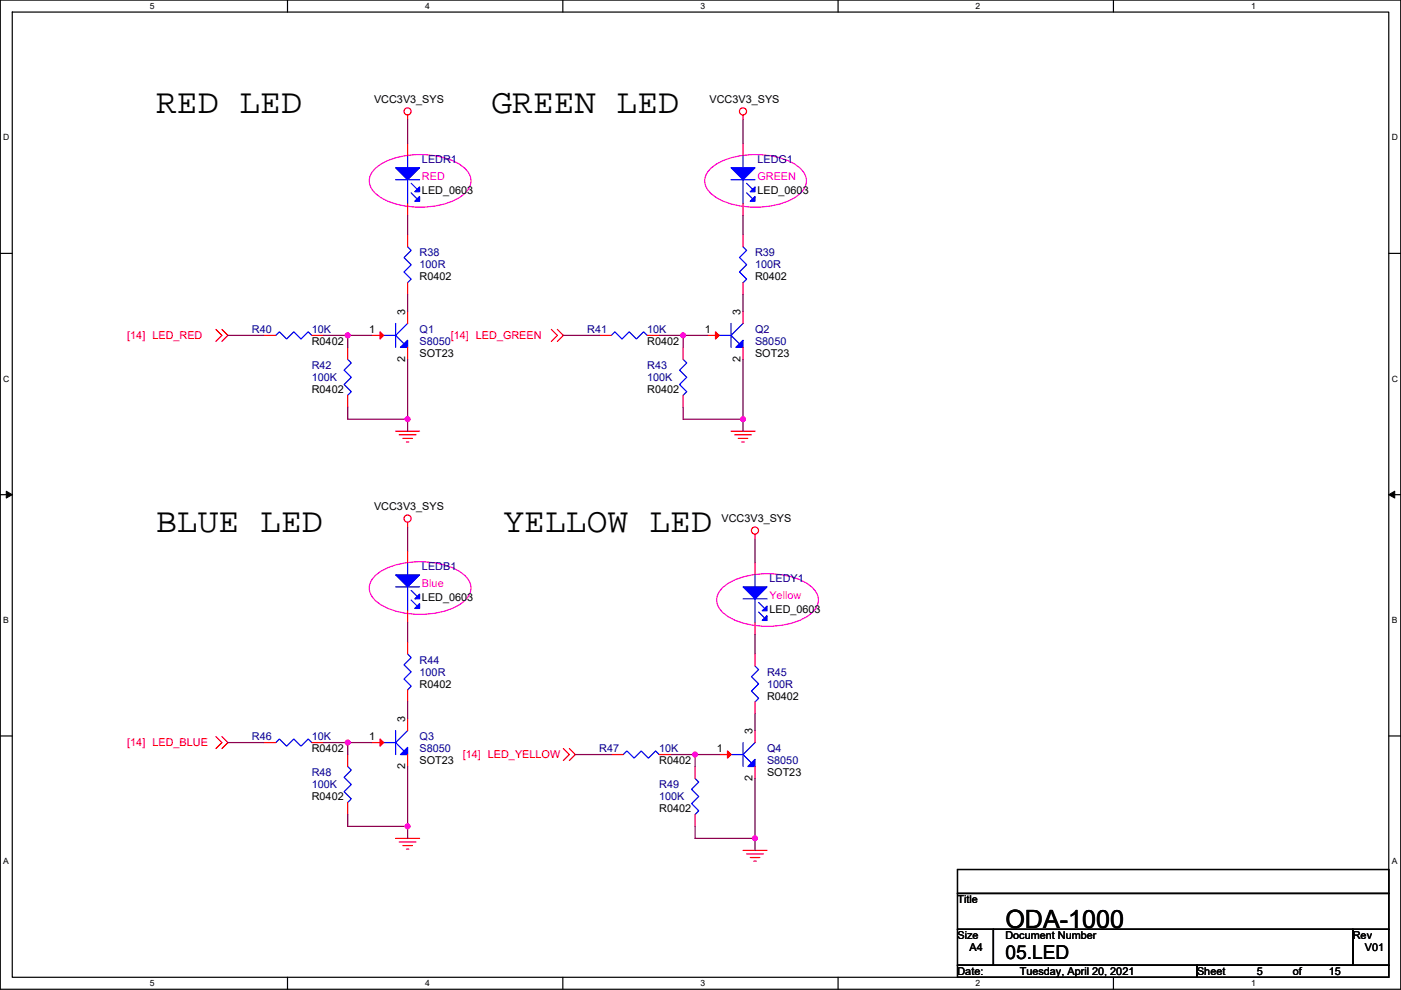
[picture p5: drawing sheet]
<svg xmlns="http://www.w3.org/2000/svg" width="297mm" height="210mm" viewBox="0 0 297 210" stroke-linecap="round" stroke-linejoin="round" font-family="sans-serif">
<path d="M.1 0h296.9v209.8h-296.9zM2.6 2.6h291.8v204.7h-291.8z" fill="none" stroke="#000" stroke-width=".25"/>
<g fill="#fff">
<path d="M31.8 .3h1v2h-1z"/>
<path d="M31.8 207.5h1v2.1h-1z"/>
</g>
<path d="M61 0v2.6M61 207.3v2.5" fill="none" stroke="#000" stroke-width=".25"/>
<g fill="#fff">
<path d="M90.1 .3h1v2h-1z"/>
<path d="M90.1 207.5h1v2.1h-1z"/>
</g>
<path d="M119.3 0v2.6M119.3 207.3v2.5" fill="none" stroke="#000" stroke-width=".25"/>
<g fill="#fff">
<path d="M148.5 .3h1v2h-1z"/>
<path d="M148.5 207.5h1v2.1h-1z"/>
</g>
<path d="M177.7 0v2.6M177.7 207.3v2.5" fill="none" stroke="#000" stroke-width=".25"/>
<g fill="#fff">
<path d="M206.9 .3h1v2h-1z"/>
<path d="M206.9 207.5h1v2.1h-1z"/>
</g>
<path d="M236.1 0v2.6M236.1 207.3v2.5" fill="none" stroke="#000" stroke-width=".25"/>
<g fill="#fff">
<path d="M265.2 .3h1v2h-1z"/>
<path d="M265.2 207.5h1v2.1h-1z"/>
<path d="M.7 28.2h1.3v2h-1.3z"/>
<path d="M295.1 28.2h1.3v2h-1.3z"/>
<path d="M.7 79.3h1.3v2.1h-1.3z"/>
<path d="M295.1 79.3h1.3v2.1h-1.3z"/>
</g>
<path d="M.1 53.7h2.5M294.4 53.7h2.6" fill="none" stroke="#000" stroke-width=".25"/>
<g fill="#fff">
<path d="M.7 130.5h1.2v2h-1.2z"/>
<path d="M295.1 130.5h1.2v2h-1.2z"/>
</g>
<path d="M.1 104.9h2.5M294.4 104.9h2.6" fill="none" stroke="#000" stroke-width=".25"/>
<path d="M1.3 104.2l1.3 .7-1.3 .7zM294.4 104.9l1.3-.7v1.4z" fill="#000" stroke="#000" stroke-width=".21"/>
<g fill="#fff">
<path d="M.7 181.7h1.2v2h-1.2z"/>
<path d="M295.1 181.7h1.2v2h-1.2z"/>
</g>
<path d="M.1 156.1h2.5M294.4 156.1h2.6M203 184.4h91.4v5.1h-91.4zM203 189.5h91.4v7.6h-91.4zM203 197.1h7.6v7.6h-7.6zM210.6 197.1h76.2v7.6h-76.2zM286.8 197.1h7.6v7.6h-7.6zM203 204.7h50.8v2.6h-50.8zM253.8 204.7h40.6v2.6h-40.6z" fill="none" stroke="#000" stroke-width=".25"/>
<path d="M79.8 35.5a16.3 16.3 0 0 1 12.1-2.5 10.2 10.2 0 0 1 7.6 3.9 3.4 3.4 0 0 1-1.1 4.3 16.3 16.3 0 0 1-12.2 2.5 10.1 10.1 0 0 1-7.5-3.9 3.4 3.4 0 0 1 1.1-4.3zM150.9 35.5a16.3 16.3 0 0 1 12.2-2.5 10.2 10.2 0 0 1 7.5 3.9 3.4 3.4 0 0 1-1.1 4.3 16.3 16.3 0 0 1-12.2 2.5 10.1 10.1 0 0 1-7.5-3.9 3.4 3.4 0 0 1 1.1-4.3zM79.8 121.9a16.3 16.3 0 0 1 12.1-2.6 10.2 10.2 0 0 1 7.6 3.9 3.4 3.4 0 0 1-1.1 4.3 16.3 16.3 0 0 1-12.2 2.6 10.1 10.1 0 0 1-7.5-3.9 3.4 3.4 0 0 1 1.1-4.3zM153.4 124.4a16.3 16.3 0 0 1 12.2-2.5 10.2 10.2 0 0 1 7.5 3.9 3.4 3.4 0 0 1-1.1 4.3 16.3 16.3 0 0 1-12.1 2.5 10.1 10.1 0 0 1-7.6-3.9 3.4 3.4 0 0 1 1.1-4.3z" fill="none" stroke="#f0f" stroke-width=".25"/>
<g fill="none" stroke="#f00" stroke-width=".25">
<path d="M86.4 24.4v1M86.4 30.5v2.5M157.5 24.4v1M157.5 30.5v2.5M86.4 43.2v2.5M86.4 60v2.5M86.4 49.8v2.5M157.5 43.2v2.5M157.5 60v2.5M157.5 49.8v2.5M45.8 69.9l1.3 1.2-1.3 1.3M47.1 69.9l1.2 1.2-1.2 1.3"/>
<path d="M55.9 71.1h2.6M66.1 71.1h2.5M73.7 73.7v2.5M78.8 71.1h2.5M86.4 73.7v2.5M86.4 66.1v2.5M116.9 69.9l1.3 1.2-1.3 1.3M118.2 69.9l1.2 1.2-1.2 1.3M127.1 71.1h2.5M137.2 71.1h2.6M144.8 73.7v2.5M149.9 71.1h2.6"/>
<path d="M157.5 73.7v2.5M157.5 66.1v2.5M73.7 83.8v2.6M83.9 91.5h5.1M84.6 92.2h3.6M85.4 93h2M86.2 93.7h.5M144.8 83.8v2.6M155 91.5h5.1M155.8 92.2h3.5M156.5 93h2.1M157.3 93.7h.5"/>
<path d="M86.4 116.9v2.5M86.4 110.8v1M160.1 113.3v1M160.1 119.4v2.5M86.4 136.2v2.5M86.4 129.6v2.5M160.1 132.1v2.5M160.1 138.7v2.5M45.8 156.2l1.3 1.3-1.3 1.3M47.1 156.2l1.2 1.3-1.2 1.3M55.9 157.5h2.6M66.1 157.5h2.5"/>
<path d="M78.8 157.5h2.5M86.4 146.3v2.6M86.4 152.4v2.6M119.4 158.8l1.3 1.2-1.3 1.3M120.7 158.8l1.3 1.2-1.3 1.3M160.1 155v2.5M160.1 148.9v2.5M73.7 160v2.6M73.7 170.2v2.5M83.9 177.8h5.1M84.6 178.6h3.6M85.4 179.3h2"/>
<path d="M86.4 160v2.6M129.6 160h2.5M139.8 160h2.5M147.4 162.6v2.5M147.4 172.7v2.6M152.5 160h2.5M160.1 162.6v2.5M86.2 180.1h.5M157.5 180.4h5.1M158.3 181.1h3.6M159.1 181.9h2M159.8 182.6h.5"/>
<circle cx="86.4" cy="23.6" r=".76"/>
<circle cx="157.5" cy="23.6" r=".76"/>
<circle cx="86.4" cy="110" r=".76"/>
<circle cx="160.1" cy="112.5" r=".76"/>
</g>
<g fill="#00f" stroke="#00f" stroke-width=".25">
<path d="M155 35.6h5.1l-2.6 2.5z" fill-rule="evenodd"/>
<path d="M160.1 39.6v1.1h-1z" fill-rule="evenodd"/>
<path d="M159.1 42.7l1-1v1z" fill-rule="evenodd"/>
<path d="M157.5 124.5h5.1l-2.5 2.5z" fill-rule="evenodd"/>
<path d="M162.6 128.5v1.1h-1z" fill-rule="evenodd"/>
<path d="M161.6 131.6l1-1v1z" fill-rule="evenodd"/>
<path d="M156.8 72.9l.7-.7v1.5h-1.5z" fill-rule="evenodd"/>
<path d="M83.9 35.6h5.1l-2.6 2.5z" fill-rule="evenodd"/>
<path d="M87.9 40.7l1.1-1.1v1.1z" fill-rule="evenodd"/>
<path d="M87.9 42.7l1.1-1v1z" fill-rule="evenodd"/>
<path d="M159.3 161.8l.8-.7v1.5h-1.5z" fill-rule="evenodd"/>
<path d="M83.9 121.9h5.1l-2.6 2.6z" fill-rule="evenodd"/>
<path d="M89 126v1h-1.1z" fill-rule="evenodd"/>
<path d="M87.9 129.1l1.1-1.1v1.1z" fill-rule="evenodd"/>
<path d="M85.7 72.9l.7-.7v1.5h-1.5z" fill-rule="evenodd"/>
<path d="M85.7 159.3l.7-.8v1.5h-1.5z" fill-rule="evenodd"/>
</g>
<g fill="none" stroke="#00f" stroke-width=".25">
<path d="M83.9 38.1h5.1M86.4 33v2.6M86.4 38.1v5.1M87.2 38.9l1.3 1.3M155 38.1h5.1M157.5 33v2.6M157.5 38.1v5.1M158.3 38.9l1.3 1.3M86.4 52.3l.8 .8-1.5 1.5 1.5 1.6-1.5 1.5 1.5 1.5-.8 .8M87.2 40.9l1.3 1.3M157.5 52.3l.8 .8-1.5 1.5 1.5 1.6-1.5 1.5 1.5 1.5-.8 .8M158.3 40.9l1.3 1.3"/>
<path d="M58.5 71.1l.7-.7 1.6 1.5 1.5-1.5 1.5 1.5 1.5-1.5 .8 .7M73.7 76.2l.8 .8-1.5 1.5 1.5 1.5-1.5 1.6 1.5 1.5-.8 .7M81.3 71.1h2.6M83.9 68.6v5.1M86.4 68.6l-2.5 2.5 1.8 1.8M129.6 71.1l.8-.7 1.5 1.5 1.5-1.5 1.5 1.5 1.6-1.5 .7 .7M144.8 76.2l.8 .8-1.5 1.5 1.5 1.5-1.5 1.6 1.5 1.5-.8 .7M152.5 71.1h2.5M155 68.6v5.1M157.5 68.6l-2.5 2.5 1.8 1.8M86.4 119.4v2.5M83.9 124.5h5.1"/>
<path d="M86.4 138.7l.8 .8-1.5 1.5 1.5 1.5-1.5 1.5 1.5 1.6-.8 .7M86.4 124.5v5.1M87.2 125.2l1.3 1.3M87.2 127.3l1.3 1.2M157.5 127h5.1M160.1 121.9v2.6M160.1 127v5.1M160.8 127.8l1.3 1.3M160.8 129.8l1.3 1.3M58.5 157.5l.7-.8 1.6 1.6 1.5-1.6 1.5 1.6 1.5-1.6 .8 .8M81.3 157.5h2.6M83.9 155v5"/>
<path d="M86.4 155l-2.5 2.5 1.8 1.8M157.5 157.5v5.1M160.1 157.5l-2.6 2.5 1.8 1.8M160.1 141.2l.7 .8-1.5 1.5 1.5 1.6-1.5 1.5 1.5 1.5-.7 .8M73.7 162.6l.8 .7-1.5 1.6 1.5 1.5-1.5 1.5 1.5 1.5-.8 .8M132.1 160l.8-.7 1.5 1.5 1.6-1.5 1.5 1.5 1.5-1.5 .8 .7M147.4 165.1l.7 .8-1.5 1.5 1.5 1.5-1.5 1.6 1.5 1.5-.7 .7M155 160h2.5"/>
</g>
<g fill="#f00" stroke="#f00" stroke-width=".25">
<path d="M151.7 70.4l.8 .7-.8 .8z"/>
<path d="M154.2 159.3l.8 .7-.8 .8z"/>
<path d="M80.6 70.4l.7 .7-.7 .8z"/>
<path d="M80.6 156.7l.7 .8-.7 .8z"/>
</g>
<g fill="none" stroke="#800040" stroke-width=".25">
<path d="M86.4 25.4v5.1M157.5 25.4v5.1M86.4 45.7v4.1M157.5 45.7v4.1M48.3 71.1h7.6M68.6 71.1h5.1M73.7 71.1h5.1M73.7 71.1v2.6M86.4 62.5v3.6M86.4 76.2v12.7M119.4 71.1h7.7M139.8 71.1h5"/>
<path d="M144.8 71.1h5.1M144.8 71.1v2.6M157.5 62.5v3.6M157.5 76.2v12.7M73.7 86.4v2.5h12.7M86.4 88.9v2.6M144.8 86.4v2.5h12.7M157.5 88.9v2.6M86.4 111.8v5.1M160.1 114.3v5.1M86.4 132.1v4.1M160.1 134.6v4.1"/>
<path d="M48.3 157.5h7.6M68.6 157.5h5.1M73.7 157.5h5.1M73.7 157.5v2.5M86.4 148.9v3.5M160.1 151.4v3.6M73.7 172.7v2.6h12.7M86.4 162.6v12.7M86.4 175.3v2.5M122 160h7.6M142.3 160h5.1M147.4 160h5.1"/>
<path d="M147.4 160v2.6M147.4 175.3v2.5h12.7M160.1 165.1v12.7M160.1 177.8v2.6"/>
</g>
<g fill="#f0f" stroke="#f0f" stroke-width=".25">
<circle cx="73.7" cy="71.1" r=".5"/>
<circle cx="86.4" cy="88.9" r=".5"/>
<circle cx="144.8" cy="71.1" r=".5"/>
<circle cx="157.5" cy="88.9" r=".5"/>
<circle cx="73.7" cy="157.5" r=".5"/>
<circle cx="147.4" cy="160" r=".5"/>
<circle cx="86.4" cy="175.3" r=".5"/>
<circle cx="160.1" cy="177.8" r=".5"/>
</g>
<g font-size="7.4">
<text x="33.1" y="23.9">RED LED</text>
<text x="104.2" y="23.9">GREEN LED</text>
<text x="33.1" y="112.8">BLUE LED</text>
<text x="106.7" y="112.8">YELLOW LED</text>
</g>
<text font-size="5.3" x="213.2" y="196.8">ODA-1000</text>
<text font-size="4.1" x="213.2" y="203.3">05.LED</text>
<g font-size="2.3">
<text x="79.3" y="21.9">VCC3V3_SYS</text>
<text x="150.4" y="21.9">VCC3V3_SYS</text>
<text x="89.5" y="41.2">LED_0603</text>
<text x="160.6" y="41.2">LED_0603</text>
<text x="89" y="59.5">R0402</text>
<text x="160.1" y="59.5">R0402</text>
<text x="78.3" y="70.6">1</text>
<text x="85.9" y="66.8" transform="rotate(-90 85.9 66.8)">3</text>
<text x="149.4" y="70.6">1</text>
<text x="157" y="66.8" transform="rotate(-90 157 66.8)">3</text>
<text x="66.1" y="73.2">R0402</text>
<text x="85.9" y="76.8" transform="rotate(-90 85.9 76.8)">2</text>
<text x="89" y="75.7">SOT23</text>
<text x="137.2" y="73.2">R0402</text>
<text x="157" y="76.8" transform="rotate(-90 157 76.8)">2</text>
<text x="160.1" y="75.7">SOT23</text>
<text x="66.1" y="83.4">R0402</text>
<text x="137.2" y="83.4">R0402</text>
<text x="79.3" y="108.2">VCC3V3_SYS</text>
<text x="153" y="110.8">VCC3V3_SYS</text>
<text x="89.5" y="127.6">LED_0603</text>
<text x="163.1" y="130.1">LED_0603</text>
<text x="89" y="145.8">R0402</text>
<text x="162.6" y="148.4">R0402</text>
<text x="85.9" y="153.2" transform="rotate(-90 85.9 153.2)">3</text>
<text x="159.6" y="155.7" transform="rotate(-90 159.6 155.7)">3</text>
<text x="66.1" y="159.6">R0402</text>
<text x="78.3" y="157">1</text>
<text x="152" y="159.5">1</text>
<text x="85.9" y="163.1" transform="rotate(-90 85.9 163.1)">2</text>
<text x="89" y="162.1">SOT23</text>
<text x="139.8" y="162.1">R0402</text>
<text x="159.6" y="165.7" transform="rotate(-90 159.6 165.7)">2</text>
<text x="162.6" y="164.6">SOT23</text>
<text x="66.1" y="169.7">R0402</text>
<text x="139.8" y="172.3">R0402</text>
<text x="203" y="191.6">Title</text>
<text x="203" y="199.2">Size</text>
<text x="205.5" y="201.7">A4</text>
<text x="213.2" y="199.2">Document Number</text>
<text x="286.8" y="199.2">Rev</text>
<text x="289.4" y="201.7">V01</text>
<text x="203" y="206.8">Date:</text>
<text x="216.2" y="206.8">Tuesday, April 20, 2021</text>
<text x="253.8" y="206.8">Sheet</text>
<text x="266.5" y="206.8">5</text>
<text x="274.1" y="206.8">of</text>
<text x="281.7" y="206.8">15</text>
</g>
<g font-size="2.3" fill="#000080">
<text x="89.5" y="34.6">LEDR1</text>
<text x="160.6" y="34.6">LEDG1</text>
<text x="89" y="54.4">R38</text>
<text x="89" y="56.9">100R</text>
<text x="160.1" y="54.4">R39</text>
<text x="160.1" y="56.9">100R</text>
<text x="53.4" y="70.7">R40</text>
<text x="66.1" y="70.7">10K</text>
<text x="89" y="70.7">Q1</text>
<text x="124.5" y="70.7">R41</text>
<text x="137.2" y="70.7">10K</text>
<text x="160.1" y="70.7">Q2</text>
<text x="89" y="73.2">S8050</text>
<text x="160.1" y="73.2">S8050</text>
<text x="66.1" y="78.3">R42</text>
<text x="66.1" y="80.8">100K</text>
<text x="137.2" y="78.3">R43</text>
<text x="137.2" y="80.8">100K</text>
<text x="89.5" y="120.9">LEDB1</text>
<text x="163.1" y="123.5">LEDY1</text>
<text x="89" y="140.8">R44</text>
<text x="89" y="143.3">100R</text>
<text x="162.6" y="143.3">R45</text>
<text x="162.6" y="145.8">100R</text>
<text x="53.4" y="157">R46</text>
<text x="66.1" y="157">10K</text>
<text x="89" y="157">Q3</text>
<text x="89" y="159.6">S8050</text>
<text x="127.1" y="159.6">R47</text>
<text x="139.8" y="159.6">10K</text>
<text x="162.6" y="159.6">Q4</text>
<text x="66.1" y="164.6">R48</text>
<text x="66.1" y="167.2">100K</text>
<text x="139.8" y="167.2">R49</text>
<text x="162.6" y="162.1">S8050</text>
<text x="139.8" y="169.7">100K</text>
</g>
<g font-size="2.3" fill="#f0f">
<text x="89.5" y="38.1">RED</text>
<text x="160.6" y="38.1">GREEN</text>
<text x="89.5" y="124.5">Blue</text>
<text x="163.1" y="127">Yellow</text>
</g>
<g font-size="2.3" fill="#f00">
<text x="27" y="71.9">[14] LED_RED</text>
<text x="95.6" y="71.9">[14] LED_GREEN</text>
<text x="27" y="158.3">[14] LED_BLUE</text>
<text x="98.1" y="160.8">[14] LED_YELLOW</text>
</g>
<g font-size="1.8">
<text x="31.8" y="1.9">5</text>
<text x="90.1" y="1.9">4</text>
<text x="148.5" y="1.9">3</text>
<text x="206.9" y="1.9">2</text>
<text x="265.2" y="1.9">1</text>
<text x=".7" y="29.8">D</text>
<text x="295.1" y="29.8">D</text>
<text x=".7" y="81">C</text>
<text x="295.1" y="81">C</text>
<text x=".7" y="132.1">B</text>
<text x="295.1" y="132.1">B</text>
<text x=".7" y="183.3">A</text>
<text x="295.1" y="183.3">A</text>
<text x="31.8" y="209.2">5</text>
<text x="90.1" y="209.2">4</text>
<text x="148.5" y="209.2">3</text>
<text x="206.9" y="209.2">2</text>
<text x="265.2" y="209.2">1</text>
</g>
</svg>
